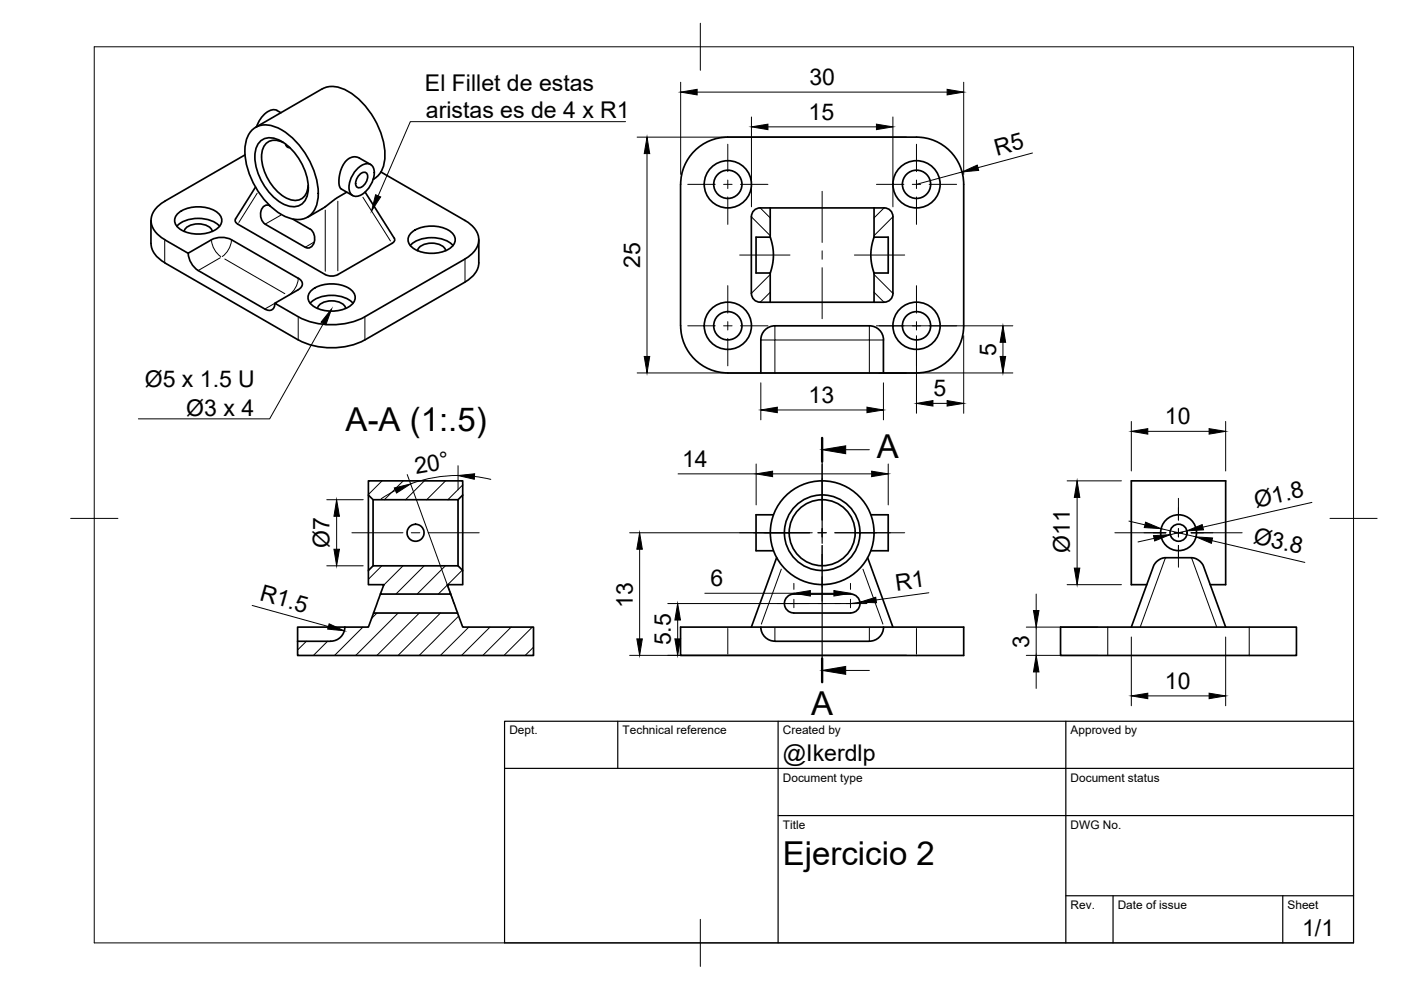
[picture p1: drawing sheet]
<svg xmlns="http://www.w3.org/2000/svg" width="297mm" height="210mm" viewBox="0 0 297 210" stroke-linecap="round" stroke-linejoin="round" font-family="sans-serif">
<!-- layer: Visible -->
<g fill="none" stroke="#000" stroke-width=".36">
<path d="M68.3 18.8l-14.1 8.2M68.3 18.8a5.5 5.5 0 0 1 5.5 .6 16.8 16.8 0 0 1 7.8 14.6 4.9 4.9 0 0 1-2.5 4M51.9 32.8l-16.9 9.9a4.5 4.5 0 0 0-2.8 5.2 6.1 6.1 0 0 0 2.7 2.9l5 2.9 4.9-2.9a4.7 4.7 0 0 1 4.3 0l14.1 8.2a1.3 1.3 0 0 1 .9 1.2 1.3 1.3 0 0 1-.9 1.2l-4.9 2.9 4.9 2.9a15.6 15.6 0 0 0 14.2 0l21.2-12.3a4.5 4.5 0 0 0 2.7-5.3 5.8 5.8 0 0 0-2.7-2.9l-17.8-10.2M53.5 27.5a4.6 4.6 0 0 1 5.2-.5 16.5 16.5 0 0 1 8.7 15.2 4.4 4.4 0 0 1-6.7 3.8 16.5 16.5 0 0 1-8.7-15.1 5.4 5.4 0 0 1 1.5-3.4zM54.2 39.7l-4.2 6.7a.8 .8 0 0 0 .4 1.1l18.6 10.7 .8 .3h1l.8-.3 11.5-6.6a.79 .79 0 0 0 .5-1.1l-6.2-9.8M55.1 30a3.6 3.6 0 0 1 4.6 0 12.2 12.2 0 0 1 5.6 10.8 3.2 3.2 0 0 1-4.7 2.7 11.9 11.9 0 0 1-6.5-11.3l.2-.9zM59.6 23.9a2.36 2.36 0 0 0-3.6 .4l-1.1 1.5-.5 1.1M60.1 30.2a2.84 2.84 0 0 0-4.6 2.2 10.5 10.5 0 0 0 5.7 9.8 2.84 2.84 0 0 0 4.1-2.8M60.6 30.6l.3 .6 .5 .1M75.6 35.9a2.41 2.41 0 0 1 3.2-.9 3.5 3.5 0 0 1-.2 4.3 4.3 4.3 0 0 1-3.1 2.3 1.84 1.84 0 0 1-1.5-2.5 6.2 6.2 0 0 1 1.6-3.2zM76.3 36.9a.91 .91 0 0 1 1.3-.3 .91 .91 0 0 1 .3 1.2l-.3 .9a1.47 1.47 0 0 1-2 .9 2.17 2.17 0 0 1 .7-2.7zM78.6 34.9l-2.7-1.5-.9-.2-1.1 .5-1.2 1.3-.7 2.1-.1 .9 .1 1.5 .3 .5 2.5 1.5"/>
<path d="M144.3 39.1v30M144.3 39.1a10 10 0 0 1 10-10h40a10 10 0 0 1 10 10v30a10 10 0 0 1-10 10h-7v-7a2.95 2.95 0 0 0-3-3M32 46.8v4.8a5 5 0 0 0 3 4.1l28.2 16.4M37.5 48a7 7 0 0 1 9.1 0M37.8 45.1a7.4 7.4 0 0 1 8.4 0 2.07 2.07 0 0 1 .8 2.1 2.07 2.07 0 0 1-1.4 1.6 7.5 7.5 0 0 1-7.8-.5 1.94 1.94 0 0 1 0-3.2zM39 49.1a2.8 2.8 0 0 1 3-1.6 2.8 2.8 0 0 1 3 1.6M39.9 53.7a4.7 4.7 0 0 0 2.1 3.7l14.2 8.1M57.2 43.6a1.33 1.33 0 0 0-1.9 1.2 2.56 2.56 0 0 0 .9 2.7M57.3 43.7h.1M62.1 46.5l3.6 2a2.51 2.51 0 0 1 .2 3.9l-.8 .2-.4-.2-8.5-4.9M73.5 40.7l-2 1.2-2.9 2.2-3.4 2M87 52.1a7 7 0 0 1 9 0"/>
<path d="M87.3 49.2a7.4 7.4 0 0 1 8.4 0 2.07 2.07 0 0 1 .8 2 2.07 2.07 0 0 1-1.4 1.7 7.5 7.5 0 0 1-7.8-.5 1.94 1.94 0 0 1 0-3.2zM88.5 53.1a2.8 2.8 0 0 1 3-1.5 2.8 2.8 0 0 1 3 1.5M101.5 50.8v4.9a5 5 0 0 1-2.9 4.1l-21.2 12.3M159.3 46v16.2M163.3 44.1h22M163.3 44.1a3.7 3.7 0 0 0-3.4 .5l-.5 .8-.1 .6M163.3 50.3h-3v7.6h3v6.2M163.3 50.3l.5 1.7 .2 1.6-.1 2-.6 2.3M163.3 44.1v6.2M185.3 44.1h2.1a1.84 1.84 0 0 1 1.9 1.9v16.2M185.3 50.3l-.5 1.7-.2 1.6 .1 2 .6 2.3M185.3 44.1v6.2h3v7.6h-3"/>
<path d="M185.3 57.9v6.2M58.3 64.3a1.29 1.29 0 0 1-.6 1.4 1.29 1.29 0 0 1-1.5-.2M63.2 72a15.6 15.6 0 0 0 14.2 0M65.8 64.3a7 7 0 0 1 9 0M66.1 61.5a7.4 7.4 0 0 1 8.4 0 2.07 2.07 0 0 1 .8 2 2.07 2.07 0 0 1-1.5 1.6 7.5 7.5 0 0 1-7.7-.4 1.94 1.94 0 0 1 0-3.2zM67.3 65.4a2.8 2.8 0 0 1 3-1.6 2.8 2.8 0 0 1 3 1.6M144.3 69.1a10 10 0 0 0 10 10h7v-7a2.99 2.99 0 0 1 3-3h20M159.3 62.2a1.84 1.84 0 0 0 1.9 1.9h2.1M161.3 79.1h26M163.3 64.1h22M189.3 62.2a1.84 1.84 0 0 1-1.9 1.9h-2.1M78.1 102h20v3l-1 1h-18l-1-1z"/>
<path d="M78.1 105v16M79.1 106v14M97.1 106v14M98.1 105v16M164 109.1h-3.7v7.7h3.7M164.7 118.3l-5.4 14.7M184 118.3l5.3 14.7M184.6 109.1h3.7v7.7h-3.7M73.1 133h5l1.1-3h17.8l1.1 3h15v6h-50v-3M73.1 133a2.99 2.99 0 0 1-3 2.9l-7 .1M73.1 133h-10v3M78.1 121l1-1h18l1 1v3h-3.3l.8 2h-15l.8-2h-3.3z"/>
<path d="M80.6 126l-1.4 4M95.6 126l1.4 4M144.3 133h60v6h-60zM161.3 133a2.99 2.99 0 0 0 3 2.9l20 .1M166.9 126.5l.9-.5h.5h12a2.01 2.01 0 0 1 2 2 2.01 2.01 0 0 1-2 2h-12a2 2 0 0 1-1.8-1.3 2 2 0 0 1 .4-2.2zM187.3 133a2.99 2.99 0 0 1-3 2.9M224.9 133h50v6h-50zM239.9 133l4.7-13.1 1.1-1.2 1.2-.4h5.9l.9 .2 .8 .6 .6 .8 4.8 13.1M243.1 124h-3.2v-22h20v22h-3.3"/>
<circle cx="154.3" cy="39.1" r="3"/>
<circle cx="154.3" cy="39.1" r="5"/>
<circle cx="194.3" cy="39.1" r="3"/>
<circle cx="194.3" cy="39.1" r="5"/>
<circle cx="154.3" cy="69.1" r="3"/>
<circle cx="154.3" cy="69.1" r="5"/>
<circle cx="194.3" cy="69.1" r="3"/>
<circle cx="194.3" cy="69.1" r="5"/>
<circle cx="88.1" cy="113" r="1.79"/>
<circle cx="174.3" cy="112.9" r="11"/>
<circle cx="174.3" cy="112.9" r="8"/>
<circle cx="174.3" cy="112.9" r="7"/>
<circle cx="249.9" cy="112.9" r="1.81"/>
<circle cx="249.9" cy="112.9" r="3.8"/>
</g>
<!-- layer: Visible Narrow -->
<g fill="none" stroke="#000" stroke-width=".21">
<path d="M34.9 51.1v4.4M44.8 51l.5 1.7 .7 .9 .8 .8M46.7 54.6l-4.5 2.6M47.7 54.9l12.7 7.4M49.1 51l-.5 1.7-.7 .9-.8 .8M54.5 41l-3.9 6.2M59.5 45.6l-3.1 1.8M63.2 59.2l-.4 1.6-.7 1-.8 .7M66.5 51.4l-1.7 1M69 44.5v13M71.6 42.7v14.7M76.9 41.8l5.9 9.3"/>
<path d="M98.6 55.2v4.4M159.3 46l4 4M161.2 44.1l2.1 2.1M163.3 58.2l-4 4M185.3 58.2l4 4M187.4 44.1l-2.1 2.1M189.3 46l-4 4M58.2 64.4l-1.9 1.1M63.2 67.4v4.4M77.4 67.4v4.4M161.3 72.1h3v7M163.3 62l-2.1 2.1"/>
<path d="M164.3 69.1v3h20v-3M185.3 62l2.1 2.1M187.3 72.1h-3v7M247.1 118.3l-5.4 14.7M252.6 118.3l5.4 14.7M154.3 133.3v5.4M164.3 133.2v2.8M165.7 120.7l-4.3 11.6M183 120.7l4.2 11.6M184.3 133.2v2.8M194.3 133.3v5.4M234.9 133v6"/>
<path d="M264.9 133v6"/>
</g>
<!-- layer: BORDER -->
<path d="M20 9.9h267v190h-267zM148.5 4.9v10M15 109.9h10M282 109.9h10M148.5 194.9v10" fill="none" stroke="#000" stroke-width=".21"/>
<!-- layer: TITLEBLOCK -->
<path d="M107 152.9h180v47h-180zM131 152.9v10M165 152.9v47M226 152.9v47M107 162.9h180M165 172.9h122M226 189.9h61M236 189.9v10M272 189.9v10" fill="none" stroke="#000" stroke-width=".25"/>
<!-- layer: Smart Centers -->
<g fill="none" stroke="#000" stroke-width=".21">
<path d="M145.8 39.1h5.8M153.4 39.1h1.8M154.3 30.6v5.8M154.3 38.2v1.8M157 39.1h5.8M185.8 39.1h5.8M193.4 39.1h1.8M194.3 30.6v5.8M194.3 38.2v1.8M197 39.1h5.8M154.3 41.8v5.8M156.8 54.1h10.7"/>
<path d="M174.3 40.6v10.8M174.3 53.2v1.8M174.3 56.8v10.8M181.1 54.1h10.7M194.3 41.8v5.8M145.8 69.1h5.8M153.4 69.1h1.8M154.3 60.6v5.8M154.3 68.2v1.8M154.3 71.7v5.9M157 69.1h5.8M185.8 69.1h5.8"/>
<path d="M193.4 69.1h1.8M194.3 60.6v5.8M194.3 68.2v1.8M194.3 71.7v5.9M197 69.1h5.8M174.3 98.5v11.8M74.6 113h10.8M87.2 113h1.8M90.8 113h10.8M156.8 113h14.8M173.4 113h1.8M174.3 112.1v1.7"/>
<path d="M174.3 115.6v11.9M177 113h14.8M236.4 113h10.8M249 113h1.8M249.9 105.7v4.6M249.9 112.1v1.7M249.9 115.6v4.7M252.5 113h10.9M164.8 128h6.8M168.3 127.1v1.8M173.4 128h1.8M177 128h6.8"/>
<path d="M180.3 127.1v1.8"/>
</g>
<!-- layer: Hatching -->
<g fill="none" stroke="#000" stroke-width=".21">
<path d="M81 120l-2.9 2.8M81 102l-2.9 2.9M85.4 120l-4.1 4.1M85.5 102l-4 4M89.9 120l-6 6M90 102l-4 4M94.4 120l-6 6M94.5 102l-4 4M98.1 102.8l-3.1 3.2M65 136l-1.9 1.8M69.4 136l-2.9 3M76.9 133l-5.9 6"/>
<path d="M79.9 130l-1.1 1.1M84.4 130l-9 9M88.9 130l-9 9M93.4 130l-9 9M94.8 124l-1.9 2M97.3 130.6l-8.4 8.4M98 120.9l-3.1 3.1M99.4 133l-6 6M103.9 133l-6 6M108.4 133l-6 6M112.9 133l-6 6M113.1 137.2l-1.7 1.8"/>
</g>
<!-- layer: Section Lines -->
<path d="M174.3 92.9v4.9M174.3 139.6v5" fill="none" stroke="#000" stroke-width=".51"/>
<path d="M174.3 97.8v17.4M174.3 117.6v2.3M174.3 122.3v17.3" fill="none" stroke="#000" stroke-width=".25"/>
<path d="M179.3 95.3h5M179.3 142.1h5" fill="none" stroke="#000" stroke-width=".21"/>
<path d="M174.3 95.3l5-.8v1.7zM174.3 142.1l5-.8v1.7z" fill="#000" stroke="#000" stroke-width=".21"/>
<!-- layer: FD_Dimensions -->
<g fill="none" stroke="#000" stroke-width=".21">
<path d="M144.3 17.4v19.6M147.8 19.5h53M204.3 17.4v19.6M135.1 29.1h57.1M137.2 32.6v43M159.3 24.8v19.1M162.8 26.9h23M189.3 24.8v19.1M204 36.5l-9.7 2.6M218.9 32.4l-11.6 3.2M135.1 79.1h79.6M186.4 69.1h28.3"/>
<path d="M194.3 71.2v16.4M204.3 71.2v16.4M212.6 72.6v3M97.1 98.7v5.2M160.3 98.4v8.7M161.3 81.2v7.8M164.8 86.9h19M187.3 81.2v7.8M188.3 98.4v8.7M197.8 85.5h3M239.9 89.4v10.5M243.4 91.5h12.9"/>
<path d="M259.9 89.4v10.5M69.3 120h7.7M69.3 106h7.7M71.4 109.5v7M83.9 104l-3.1 1.7M86.3 100.6l10 27.4M97.1 100.8a29.4 29.4 0 0 0-10 1.8M100.6 101l3.5 .6M133.5 113h38.7M135.6 116.5v19M143.8 100.5h16.5M163.8 100.5h21"/>
<path d="M226.3 102h11.5M228.4 105.5v15M239.4 110.5l3.4 .8M244.7 114.1l-3.4 .8M246.2 112.1l7.4 1.7M251.6 112.6l-3.5 .8M257 114.6l19.6 4.6M278.2 106.5l-23.2 5.3M53.5 128.4l16.1 4.4M133.5 139h58.7M141.6 128h36.6M143.7 131.5v4"/>
<path d="M149.4 125.8h18.9M168.3 123.7v1.3M171.8 125.8h5M180.3 123.7v1.3M182.3 127.7l-2 .3M196.9 125.7l-11.1 1.5M217.6 139h15.1M217.6 133h15.1M219.7 126v3.4M219.7 133v6M226.3 124h11.5M239.9 135.1v14.5"/>
<path d="M259.9 135.1v14.5M219.7 142.5v3.5M243.4 147.5h12.9"/>
</g>
<g fill="#000" stroke="#000" stroke-width=".21">
<path d="M144.3 19.5l3.5-.6v1.2zM200.8 18.9l3.5 .6-3.5 .6zM137.2 29.1l.6 3.5h-1.2zM159.3 26.9l3.5-.6v1.2zM185.8 26.3l3.5 .6-3.5 .6zM204 36.5l3.2-1.5 .3 1.1zM136.6 75.6h1.2l-.6 3.5zM212.6 69.1l.6 3.5h-1.2zM212 75.6h1.2l-.6 3.5zM160.3 100.5l3.5-.6v1.2zM161.3 86.9l3.5-.6v1.2zM183.8 86.3l3.5 .6-3.5 .6z"/>
<path d="M184.8 99.9l3.5 .6-3.5 .6zM194.3 85.5l3.5-.6v1.2zM200.8 84.9l3.5 .6-3.5 .6zM239.9 91.5l3.5-.6v1.1zM256.3 90.9l3.6 .6-3.6 .5zM70.8 116.5h1.2l-.6 3.5zM71.4 106l.6 3.5h-1.2zM83.6 103.5l3.5-.9-3 1.9zM97.1 100.8l3.5-.4v1.2zM135.6 113l.6 3.5h-1.2zM228.4 102l.5 3.5h-1.1zM242.9 110.7l3.3 1.4-3.6-.2z"/>
<path d="M244.6 113.6l3.5-.2-3.3 1.3zM251.6 112.6l3.3-1.4 .3 1.1zM253.6 113.8l3.5 .3-.3 1.1zM69.8 132.3l3.2 1.4-3.5-.3zM135 135.5h1.2l-.6 3.5zM143.7 128l.6 3.5h-1.2zM143.1 135.5h1.2l-.6 3.5zM168.3 125.8l3.5-.6v1.2zM176.8 125.2l3.5 .6-3.5 .6zM182.3 127.7l3.4-1.1 .1 1.2zM219.1 129.4h1.2l-.6 3.6zM227.8 120.5h1.1l-.5 3.5z"/>
<path d="M219.7 139l.6 3.5h-1.2zM239.9 147.5l3.5-.5v1.1zM256.3 147l3.6 .5-3.6 .6z"/>
</g>
<!-- layer: Hole Notes -->
<path d="M70.3 65.5l-1.2 3.4-1-.6z" fill="#000" stroke="#000" stroke-width=".21"/>
<path d="M68.6 68.6l-11.4 20.2h-27.9" fill="none" stroke="#000" stroke-width=".21"/>
<!-- layer: Leaders -->
<path d="M79.6 41.3l1.1 .5-1.9 2.9z" fill="#000" stroke="#000" stroke-width=".21"/>
<path d="M132.6 25.8h-45.6l-6.8 15.7" fill="none" stroke="#000" stroke-width=".21"/>
<g font-size="7">
<text x="73.3" y="91.3">A-A (1:.5)</text>
<text x="185.9" y="97.2">A</text>
<text x="172" y="151.6">A</text>
<text x="166" y="183.4">Ejercicio 2</text>
</g>
<g font-size="4.9">
<text x="90.1" y="19.3">El Fillet de estas</text>
<text x="171.6" y="18.1">30</text>
<text x="90.3" y="25.1">aristas es de 4 x R1</text>
<text x="171.4" y="25.4">15</text>
<text x="211.3" y="33" transform="rotate(-15 211.3 33)">R5</text>
<text x="135.7" y="56.8" transform="rotate(-90 135.7 56.8)">25</text>
<text x="211.2" y="75.4" transform="rotate(-90 211.2 75.4)">5</text>
<text x="30.7" y="82.1">Ø5 x 1.5 U</text>
<text x="39.5" y="88.1">Ø3 x 4</text>
<text x="171.4" y="85.5">13</text>
<text x="198" y="84.1">5</text>
<text x="247" y="90">10</text>
<text x="88.2" y="100.5" transform="rotate(-10 88.2 100.5)">20°</text>
<text x="144.6" y="99.1">14</text>
<text x="266.3" y="107.6" transform="rotate(-13 266.3 107.6)">Ø1.8</text>
<text x="69.8" y="116.2" transform="rotate(-90 69.8 116.2)">Ø7</text>
<text x="226.8" y="117.2" transform="rotate(-90 226.8 117.2)">Ø11</text>
<text x="265.5" y="115.1" transform="rotate(13 265.5 115.1)">Ø3.8</text>
<text x="150.7" y="124.3">6</text>
<text x="190.1" y="125.2" transform="rotate(-8 190.1 125.2)">R1</text>
<text x="54.8" y="127.2" transform="rotate(15 54.8 127.2)">R1.5</text>
<text x="134.2" y="128.8" transform="rotate(-90 134.2 128.8)">13</text>
<text x="142.2" y="136.9" transform="rotate(-90 142.2 136.9)">5.5</text>
<text x="218.2" y="137.3" transform="rotate(-90 218.2 137.3)">3</text>
<text x="247" y="146.1">10</text>
<text x="166" y="161.4">@Ikerdlp</text>
<text x="276.1" y="198.6">1/1</text>
</g>
<g font-size="2.5">
<text x="108" y="155.7">Dept.</text>
<text x="132" y="155.7">Technical reference</text>
<text x="166" y="155.7">Created by</text>
<text x="227" y="155.7">Approved by</text>
<text x="166" y="165.7">Document type</text>
<text x="227" y="165.7">Document status</text>
<text x="166" y="175.7">Title</text>
<text x="227" y="175.7">DWG No.</text>
<text x="227" y="192.7">Rev.</text>
<text x="237" y="192.7">Date of issue</text>
<text x="273" y="192.7">Sheet</text>
</g>
</svg>
